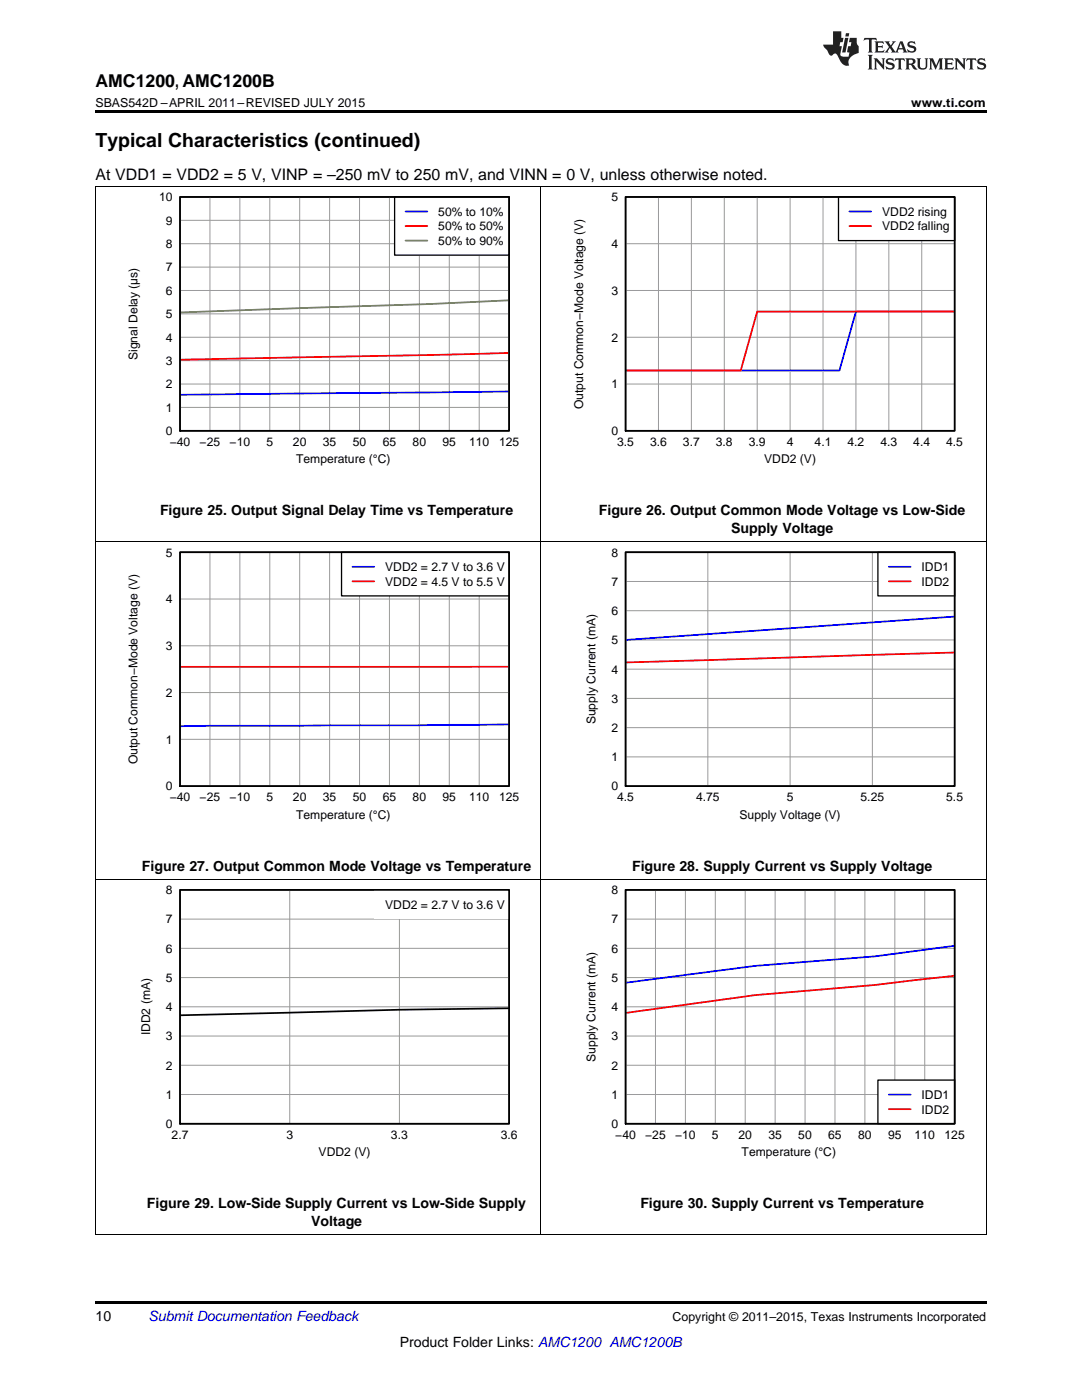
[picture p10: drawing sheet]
<svg xmlns="http://www.w3.org/2000/svg" width="216mm" height="279mm" viewBox="0 0 216 279" stroke-linecap="round" stroke-linejoin="round" font-family="sans-serif">
<path d="M19 259.7h177.8v.5h-177.8z" fill="#000"/>
<path d="M19.1 175.5v71M107.9 175.5v71M196.8 175.5v71M19 246.4h177.8" fill="none" stroke="#000" stroke-width=".2"/>
<path d="M35.9 177.6h65.7v46.7h-65.7z" fill="none" stroke="#000" stroke-width=".26"/>
<path d="M35.9 177.6h65.7v46.7h-65.7zM57.8 177.6v46.7M79.7 177.6v46.7M35.9 195.1h65.7M35.9 189.3h65.7M35.9 183.4h65.7M35.9 218.4h65.7M35.9 212.6h65.7M35.9 206.8h65.7M35.9 200.9h65.7" fill="none" stroke="#999" stroke-width=".2"/>
<path d="M101.6 201.2l-21.9 .3-43.8 1.1" fill="none" stroke="#000" stroke-width=".35"/>
<path d="M74.7 177.6h26.9v5.8h-26.9z" fill="#fff"/>
<path d="M35.9 177.6h65.7v46.7h-65.7z" fill="none" stroke="#000" stroke-width=".35"/>
<path d="M124.8 177.6h65.7v46.7h-65.7z" fill="none" stroke="#000" stroke-width=".26"/>
<g fill="none" stroke="#999" stroke-width=".2">
<path d="M124.8 177.6h65.7v46.7h-65.7zM130.8 177.6v46.7M136.8 177.6v46.7M142.7 177.6v46.7M148.7 177.6v46.7M154.7 177.6v46.7M160.6 177.6v46.7M166.6 177.6v46.7M172.6 177.6v46.7M178.6 177.6v46.7M184.5 177.6v46.7M124.8 195.1h65.7"/>
<path d="M124.8 189.3h65.7M124.8 183.4h65.7M124.8 218.4h65.7M124.8 212.6h65.7M124.8 206.8h65.7M124.8 200.9h65.7"/>
</g>
<path d="M190.5 188.7l-15.9 2.2-23.9 1.9-25.9 3.3" fill="none" stroke="#00f" stroke-width=".35"/>
<path d="M190.5 194.7l-15.9 1.9-23.9 2-25.9 3.6" fill="none" stroke="#f00" stroke-width=".35"/>
<path d="M175.2 215.6h15.3v8.7h-15.3z" fill="#fff"/>
<path d="M35.9 110.2h65.7v46.7h-65.7zM175.2 215.6h15.3v8.7h-15.3z" fill="none" stroke="#000" stroke-width=".26"/>
<path d="M101.6 144.6l-65.7 .3M177.4 218.5h4.3" fill="none" stroke="#00f" stroke-width=".35"/>
<path d="M101.6 133.1h-65.7M177.4 221.4h4.3" fill="none" stroke="#f00" stroke-width=".35"/>
<path d="M124.8 177.6h65.7v46.7h-65.7z" fill="none" stroke="#000" stroke-width=".35"/>
<path d="M19.1 108.2v67.3M107.9 108.2v67.3M196.8 108.2v67.3M19 175.5h177.8" fill="none" stroke="#000" stroke-width=".2"/>
<g fill="none" stroke="#999" stroke-width=".2">
<path d="M35.9 110.2h65.7v46.7h-65.7zM35.9 119.5h65.7M41.9 110.2v46.7M47.9 110.2v46.7M53.8 110.2v46.7M59.8 110.2v46.7M65.8 110.2v46.7M71.7 110.2v46.7M77.7 110.2v46.7M83.7 110.2v46.7M89.7 110.2v46.7M95.6 110.2v46.7"/>
<path d="M35.9 138.2h65.7M35.9 128.9h65.7M35.9 147.6h65.7"/>
</g>
<path d="M68.1 110.2h33.5v8.7h-33.5z" fill="#fff"/>
<path d="M68.1 110.2h33.5v8.7h-33.5zM124.8 110.2h65.7v46.7h-65.7z" fill="none" stroke="#000" stroke-width=".26"/>
<path d="M70.3 113.1h4.4M190.5 123l-65.7 4.7" fill="none" stroke="#00f" stroke-width=".35"/>
<path d="M70.3 116h4.4M190.5 130.2l-65.7 2" fill="none" stroke="#f00" stroke-width=".35"/>
<path d="M35.9 110.2h65.7v46.7h-65.7z" fill="none" stroke="#000" stroke-width=".35"/>
<path d="M124.8 110.2h65.7v46.7h-65.7zM124.8 116h65.7M141.2 110.2v46.7M157.7 110.2v46.7M174.1 110.2v46.7M124.8 139.4h65.7M124.8 133.5h65.7M124.8 127.7h65.7M124.8 121.9h65.7M124.8 151.1h65.7M124.8 145.2h65.7" fill="none" stroke="#999" stroke-width=".2"/>
<path d="M175.2 110.2h15.3v8.7h-15.3z" fill="#fff"/>
<path d="M35.9 39.3h65.7v46.7h-65.7zM175.2 110.2h15.3v8.7h-15.3z" fill="none" stroke="#000" stroke-width=".26"/>
<path d="M101.6 78.1l-65.7 .7M177.4 113.1h4.3" fill="none" stroke="#00f" stroke-width=".35"/>
<path d="M101.6 70.4l-65.7 1.4M177.4 116h4.3" fill="none" stroke="#f00" stroke-width=".35"/>
<path d="M124.8 110.2h65.7v46.7h-65.7z" fill="none" stroke="#000" stroke-width=".35"/>
<path d="M19.1 37.2v71M107.9 37.2v71M196.8 37.2v71M19 108.1h177.8" fill="none" stroke="#000" stroke-width=".2"/>
<g fill="none" stroke="#999" stroke-width=".2">
<path d="M35.9 39.3h65.7v46.7h-65.7zM41.9 39.3v46.7M47.9 39.3v46.7M53.8 39.3v46.7M59.8 39.3v46.7M65.8 39.3v46.7M71.7 39.3v46.7M77.7 39.3v46.7M83.7 39.3v46.7M89.7 39.3v46.7M95.6 39.3v46.7M35.9 58h65.7"/>
<path d="M35.9 53.3h65.7M35.9 48.6h65.7M35.9 44h65.7M35.9 76.6h65.7M35.9 72h65.7M35.9 67.3h65.7M35.9 62.6h65.7M35.9 81.3h65.7"/>
</g>
<path d="M101.6 59.9l-15.9 .8-49.8 1.7" fill="none" stroke="#6e8b3d" stroke-width=".35"/>
<path d="M78.7 39.3h22.9v11.6h-22.9z" fill="#fff"/>
<path d="M78.7 39.3h22.9v11.6h-22.9zM124.8 39.3h65.7v46.7h-65.7z" fill="none" stroke="#000" stroke-width=".26"/>
<path d="M80.9 42.2h4.4M190.5 62.2h-19.7l-3.3 11.7h-42.7" fill="none" stroke="#00f" stroke-width=".35"/>
<path d="M80.9 45.1h4.4M190.5 62.2h-39.4l-3.3 11.7h-23" fill="none" stroke="#f00" stroke-width=".35"/>
<path d="M80.9 48h4.4" fill="none" stroke="#6e8b3d" stroke-width=".35"/>
<path d="M35.9 39.3h65.7v46.7h-65.7z" fill="none" stroke="#000" stroke-width=".35"/>
<g fill="none" stroke="#999" stroke-width=".2">
<path d="M124.8 39.3h65.7v46.7h-65.7zM131.4 39.3v46.7M138 39.3v46.7M144.5 39.3v46.7M151.1 39.3v46.7M157.7 39.3v46.7M164.2 39.3v46.7M170.8 39.3v46.7M177.4 39.3v46.7M183.9 39.3v46.7M124.8 58h65.7M124.8 48.6h65.7"/>
<path d="M124.8 76.6h65.7M124.8 67.3h65.7"/>
</g>
<path d="M167.3 39.3h23.2v8.7h-23.2z" fill="#fff"/>
<path d="M167.3 39.3h23.2v8.7h-23.2z" fill="none" stroke="#000" stroke-width=".26"/>
<path d="M169.5 42.2h4.3" fill="none" stroke="#00f" stroke-width=".35"/>
<path d="M169.5 45.1h4.3" fill="none" stroke="#f00" stroke-width=".35"/>
<path d="M124.8 39.3h65.7v46.7h-65.7z" fill="none" stroke="#000" stroke-width=".35"/>
<path d="M19 37.2h177.8" fill="none" stroke="#000" stroke-width=".2"/>
<path d="M19 22h177.8v.5h-177.8z" fill="#000"/>
<g fill="#231f20">
<path d="M172.5 7.6l-.1 .5 .4-.2h.6v.1v2.1l-.2 .4h.9l-.2-.4v-2.1l.1-.1h.5l.5 .2-.2-.5zM174.5 8.3l.2 .3v1.5l-.2 .4h1.8l.2-.6a1.04 1.04 0 0 1-1.3 .2v-.7h.6l.3 .2v-.6l-.3 .2h-.6v-.6l.8-.1 .4 .3-.2-.5zM176.5 8.3l.9 1.1-.9 1.1h.8l-.2-.2 .4-.7 .5 .7-.2 .2h1.5l-.2-.2 .2-.4h.9l.1 .4-.2 .2h1l-.3-.3-.7-1.9h-.5l-.9 2-.8-1 .9-1h-.8l.1 .3-.4 .5-.3-.6 .1-.2zM179.7 8.6l.4 1h-.7zM181.3 8.4a.63 .63 0 0 0-.2 .7 .63 .63 0 0 0 .6 .4l.6 .2 .1 .2a.75 .75 0 0 1-.7 .4 .75 .75 0 0 1-.6-.5l.1 .7 .1-.1a1.11 1.11 0 0 0 1.5-.6 1.13 1.13 0 0 0-1.2-.8l-.1-.4a1.04 1.04 0 0 1 1.2 .2l-.2-.5-.2 .1-.4-.2zM173.2 10.9l.2 .4v2.2l-.2 .4h1l-.3-.4v-2.2l.3-.4zM174.3 11.6l.3 .4v1.5l-.3 .4h.8l-.2-.4v-1.3l1.5 1.7v-1.9l.2-.4h-.7l.2 .4v.9l-1.1-1.3zM177 11.8a.62 .62 0 0 0-.2 .7 .62 .62 0 0 0 .6 .4l.6 .1 .1 .3a.76 .76 0 0 1-.7 .3 .76 .76 0 0 1-.7-.4l.2 .7 .1-.1a1.11 1.11 0 0 0 1.5-.6 1.13 1.13 0 0 0-1.2-.8l-.1-.4a1.04 1.04 0 0 1 1.2 .2l-.2-.6-.2 .1-.5-.1zM178.7 11.6l-.2 .6a.61 .61 0 0 1 .8-.3v1.6l-.2 .4h.9l-.2-.4v-1.6a.63 .63 0 0 1 .7 .3l-.1-.6zM180.6 11.6l.3 .4v1.5l-.3 .4h1l-.2-.2-.1-.8 .6 .2a.76 .76 0 0 0 1.2 .7l-1-1a.58 .58 0 0 0 .6-.5 .58 .58 0 0 0-.5-.6zM181.4 11.9h.1a.45 .45 0 0 1 .5 .1 .45 .45 0 0 1 .1 .5l-.8 .2zM182.9 11.6l.2 .2a2.17 2.17 0 0 0 .3 1.9 .99 .99 0 0 0 1.6-.6v-1.1l.2-.4h-.7l.2 .2a1.92 1.92 0 0 1-.2 1.8 .6 .6 0 0 1-.9-.5v-1.1l.2-.4zM185.4 11.6l.2 .4v1.5l-.2 .4h.7l-.2-.4v-1.4l.8 1.8 .8-1.8v1.4l-.2 .4h.9l-.2-.4v-1.5l.2-.4h-.8l-.6 1.5-.6-1.5zM188.4 11.6l.2 .4v1.5l-.2 .4h1.8l.1-.6a1.04 1.04 0 0 1-1.2 .1v-.6h.5l.4 .2v-.6l-.4 .2h-.5v-.7h.8l.3 .3-.1-.6zM190.5 11.6l.2 .4v1.5l-.2 .4h.7l-.2-.4v-1.3l1.5 1.7v-1.9l.2-.4h-.7l.2 .4v.9l-1.1-1.3zM192.9 11.6l-.1 .6a.61 .61 0 0 1 .7-.3l.1 1.6-.3 .4h1l-.3-.4 .1-1.6a.63 .63 0 0 1 .7 .3l-.1-.6zM195.2 11.8a.62 .62 0 0 0-.2 .7 .62 .62 0 0 0 .6 .4l.6 .1 .1 .3a.76 .76 0 0 1-.7 .3 .76 .76 0 0 1-.6-.4l.1 .7 .1-.1a1.11 1.11 0 0 0 1.6-.6 1.13 1.13 0 0 0-1.3-.8l-.1-.4a1.04 1.04 0 0 1 1.2 .2l-.1-.6-.2 .1-.5-.1z"/>
<path d="M166.2 6.3v2.6h-1.9v.4l.8 .9a.91 .91 0 0 0 1 .8 .56 .56 0 0 1 .5-.3 .56 .56 0 0 1 .5 .3l.4 .8a1.53 1.53 0 0 0 1.9 1.2 1.54 1.54 0 0 1 1-2.1l.9-.3v-1.4a1.52 1.52 0 0 1-.4-1.6h-1.3l-.2 .8h.5l-.2 .8h-.5l-.1 1v.2l.4 .1-.2 .8a1.93 1.93 0 0 1-1.6-.3l.3-1.8h-.5l.2-.8h.4l.2-.8h-.4v-1.3zM168.6 7.6l-.6 2.9h.7l.6-2.9zM168.8 6.6l-.1 .7h.6l.2-.7z"/>
</g>
<text font-size="3.9" x="19" y="29.3">Typical Characteristics (continued)</text>
<text font-size="3.5" x="19" y="17.3">AMC1200, AMC1200B</text>
<text font-size="3.2" x="19" y="36">At VDD1 = VDD2 = 5 V, VINP = –250 mV to 250 mV, and VINN = 0 V, unless otherwise noted.</text>
<g font-size="2.8">
<text x="31.9" y="102.9">Figure 25. Output Signal Delay Time vs Temperature</text>
<text x="119.5" y="102.9">Figure 26. Output Common Mode Voltage vs Low-Side</text>
<text x="145.9" y="106.4">Supply Voltage</text>
<text x="28.3" y="173.8">Figure 27. Output Common Mode Voltage vs Temperature</text>
<text x="126.1" y="173.8">Figure 28. Supply Current vs Supply Voltage</text>
<text x="29.3" y="241.2">Figure 29. Low-Side Supply Current vs Low-Side Supply</text>
<text x="62.1" y="244.7">Voltage</text>
<text x="127.8" y="241.2">Figure 30. Supply Current vs Temperature</text>
<text x="19" y="263.6">10</text>
<text x="79.8" y="268.9">Product Folder Links: AMC1200 AMC1200B</text>
</g>
<text font-size="2.8" fill="#0000c8" x="29.6" y="263.6">Submit Documentation Feedback</text>
<g font-size="2.5">
<text x="19" y="21.4">SBAS542D –APRIL 2011–REVISED JULY 2015</text>
<text x="181.8" y="21.4">www.ti.com</text>
<text x="134.2" y="263.6">Copyright © 2011–2015, Texas Instruments Incorporated</text>
</g>
<g font-size="2.4">
<text x="31.7" y="40.2">10</text>
<text x="122" y="40.2">5</text>
<text x="33.1" y="44.8">9</text>
<text x="87.5" y="43.1">50% to 10%</text>
<text x="87.5" y="46">50% to 50%</text>
<text x="176" y="43.1">VDD2 rising</text>
<text x="176" y="46">VDD2 falling</text>
<text x="33.1" y="49.5">8</text>
<text x="87.5" y="48.9">50% to 90%</text>
<text x="122" y="49.5">4</text>
<text x="33.1" y="58.8">6</text>
<text x="33.1" y="54.2">7</text>
<text x="122" y="58.8">3</text>
<text x="33.1" y="63.5">5</text>
<text x="27.5" y="71.9" transform="rotate(-90 27.5 71.9)">Signal Delay (µs)</text>
<text x="33.1" y="68.2">4</text>
<text x="122" y="68.2">2</text>
<text x="33.1" y="77.5">2</text>
<text x="33.1" y="72.8">3</text>
<text x="122" y="77.5">1</text>
<text x="33.1" y="82.2">1</text>
<text x="116.4" y="81.6" transform="rotate(-90 116.4 81.6)">Output Common−Mode Voltage (V)</text>
<text x="33.1" y="86.8">0</text>
<text x="33.9" y="89">−40</text>
<text x="39.8" y="89">−25</text>
<text x="45.8" y="89">−10</text>
<text x="53.2" y="89">5</text>
<text x="58.5" y="89">20</text>
<text x="64.4" y="89">35</text>
<text x="70.4" y="89">50</text>
<text x="76.4" y="89">65</text>
<text x="82.3" y="89">80</text>
<text x="88.3" y="89">95</text>
<text x="93.6" y="89">110</text>
<text x="99.6" y="89">125</text>
<text x="122" y="86.8">0</text>
<text x="123.1" y="89">3.5</text>
<text x="129.7" y="89">3.6</text>
<text x="136.3" y="89">3.7</text>
<text x="142.8" y="89">3.8</text>
<text x="149.4" y="89">3.9</text>
<text x="157" y="89">4</text>
<text x="162.5" y="89">4.1</text>
<text x="169.1" y="89">4.2</text>
<text x="175.7" y="89">4.3</text>
<text x="182.2" y="89">4.4</text>
<text x="188.8" y="89">4.5</text>
<text x="59.1" y="92.4">Temperature (°C)</text>
<text x="152.5" y="92.4">VDD2 (V)</text>
<text x="33.1" y="111.1">5</text>
<text x="76.9" y="114">VDD2 = 2.7 V to 3.6 V</text>
<text x="122" y="111.1">8</text>
<text x="183.9" y="114">IDD1</text>
<text x="76.9" y="116.9">VDD2 = 4.5 V to 5.5 V</text>
<text x="122" y="116.9">7</text>
<text x="183.9" y="116.9">IDD2</text>
<text x="33.1" y="120.4">4</text>
<text x="122" y="122.8">6</text>
<text x="33.1" y="129.8">3</text>
<text x="122" y="128.6">5</text>
<text x="122" y="134.4">4</text>
<text x="33.1" y="139.1">2</text>
<text x="122" y="140.3">3</text>
<text x="33.1" y="148.4">1</text>
<text x="118.9" y="144.6" transform="rotate(-90 118.9 144.6)">Supply Current (mA)</text>
<text x="122" y="146.1">2</text>
<text x="27.5" y="152.5" transform="rotate(-90 27.5 152.5)">Output Common−Mode Voltage (V)</text>
<text x="122" y="151.9">1</text>
<text x="33.1" y="157.8">0</text>
<text x="33.9" y="159.9">−40</text>
<text x="39.8" y="159.9">−25</text>
<text x="45.8" y="159.9">−10</text>
<text x="53.2" y="159.9">5</text>
<text x="58.5" y="159.9">20</text>
<text x="64.4" y="159.9">35</text>
<text x="70.4" y="159.9">50</text>
<text x="76.4" y="159.9">65</text>
<text x="82.3" y="159.9">80</text>
<text x="88.3" y="159.9">95</text>
<text x="93.6" y="159.9">110</text>
<text x="99.6" y="159.9">125</text>
<text x="122" y="157.8">0</text>
<text x="123.1" y="159.9">4.5</text>
<text x="138.9" y="159.9">4.75</text>
<text x="157" y="159.9">5</text>
<text x="171.7" y="159.9">5.25</text>
<text x="188.8" y="159.9">5.5</text>
<text x="59.1" y="163.4">Temperature (°C)</text>
<text x="147.6" y="163.4">Supply Voltage (V)</text>
<text x="33.1" y="178.5">8</text>
<text x="122" y="178.5">8</text>
<text x="33.1" y="184.3">7</text>
<text x="76.9" y="181.4">VDD2 = 2.7 V to 3.6 V</text>
<text x="122" y="184.3">7</text>
<text x="33.1" y="190.1">6</text>
<text x="122" y="190.1">6</text>
<text x="33.1" y="196">5</text>
<text x="122" y="196">5</text>
<text x="33.1" y="201.8">4</text>
<text x="122" y="201.8">4</text>
<text x="30" y="206.6" transform="rotate(-90 30 206.6)">IDD2 (mA)</text>
<text x="33.1" y="207.6">3</text>
<text x="122" y="207.6">3</text>
<text x="33.1" y="213.5">2</text>
<text x="118.9" y="212" transform="rotate(-90 118.9 212)">Supply Current (mA)</text>
<text x="122" y="213.5">2</text>
<text x="33.1" y="219.3">1</text>
<text x="122" y="219.3">1</text>
<text x="183.9" y="219.3">IDD1</text>
<text x="33.1" y="225.1">0</text>
<text x="34.2" y="227.3">2.7</text>
<text x="57.1" y="227.3">3</text>
<text x="78" y="227.3">3.3</text>
<text x="99.9" y="227.3">3.6</text>
<text x="122" y="225.1">0</text>
<text x="122.8" y="227.3">−40</text>
<text x="128.7" y="227.3">−25</text>
<text x="134.7" y="227.3">−10</text>
<text x="142.1" y="227.3">5</text>
<text x="147.4" y="227.3">20</text>
<text x="153.3" y="227.3">35</text>
<text x="159.3" y="227.3">50</text>
<text x="165.3" y="227.3">65</text>
<text x="171.2" y="227.3">80</text>
<text x="177.2" y="227.3">95</text>
<text x="182.5" y="227.3">110</text>
<text x="183.9" y="222.2">IDD2</text>
<text x="188.5" y="227.3">125</text>
<text x="63.6" y="230.7">VDD2 (V)</text>
<text x="148" y="230.7">Temperature (°C)</text>
</g>
</svg>
